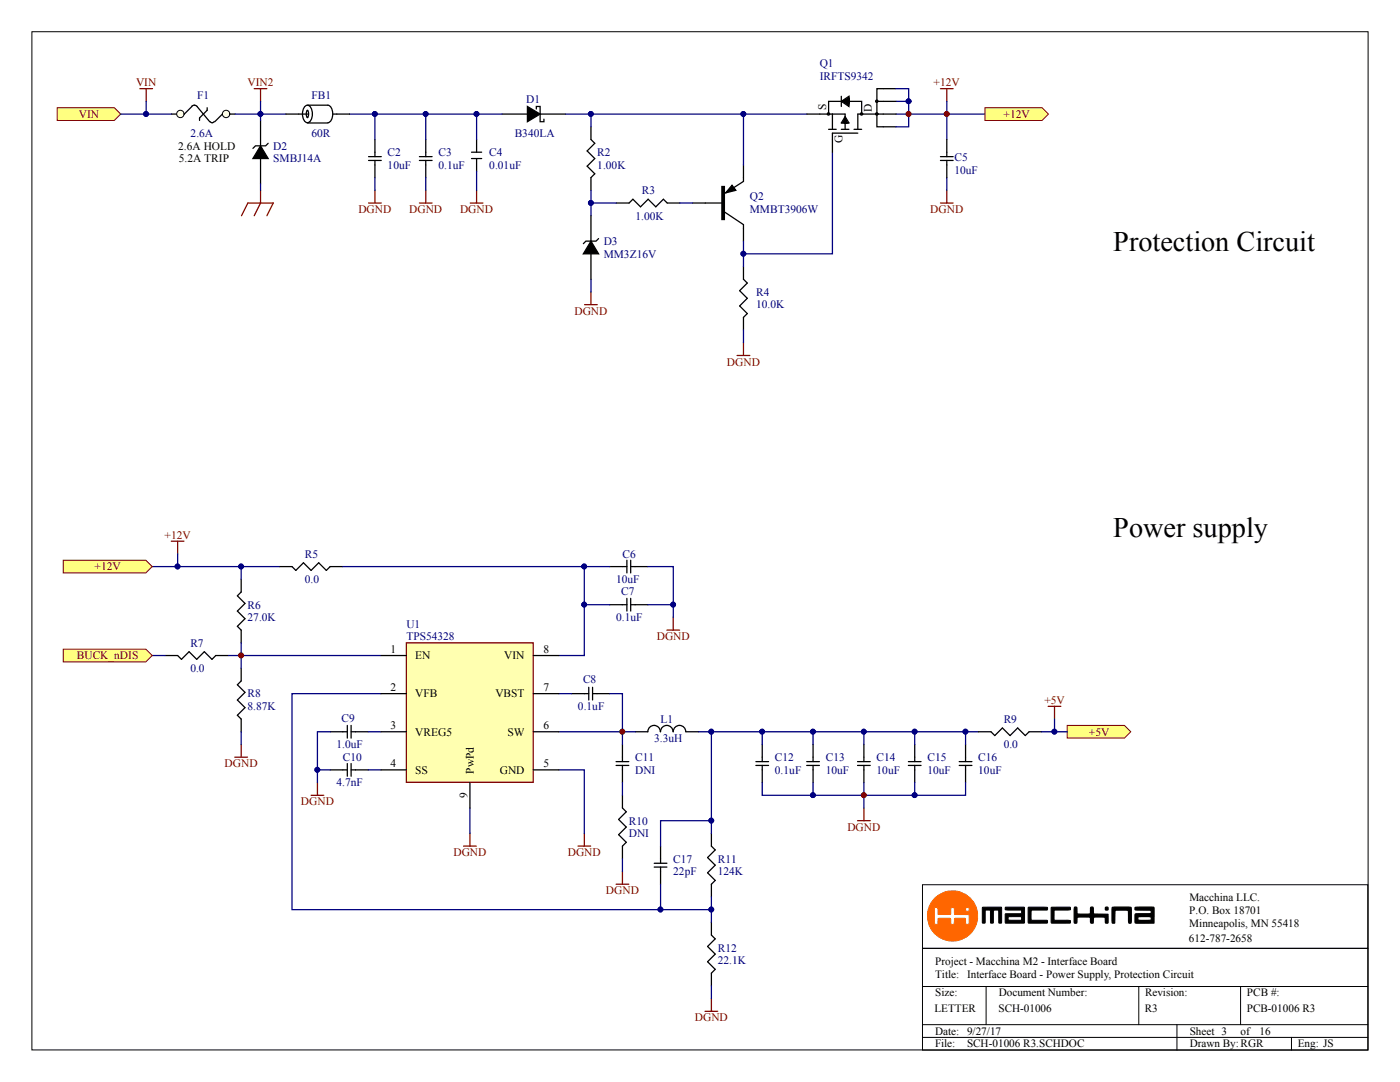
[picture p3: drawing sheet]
<svg xmlns="http://www.w3.org/2000/svg" width="279mm" height="216mm" viewBox="0 0 279 216" stroke-linecap="round" stroke-linejoin="round" font-family="sans-serif">
<path d="M6.4 6.3h266.6v203.2h-266.6zM184.1 176.5h88.9v12.7h-88.9zM184.1 189.2h88.9v20.3h-88.9zM184.1 196.8h88.9M196.8 196.8v7.7M227.3 196.8v7.7M247.6 196.8v7.7M184.1 204.5h88.9M184.1 207h88.9M234.9 204.5v5M257.7 207v2.5" fill="none" stroke="#000" stroke-width=".2"/>
<path d="M185.1 182.8a5 5 0 0 1 10 0 5 5 0 0 1-10 0zM186.5 181.2v2.9l.1 .3 .6-.1v-1l.7-.1 1.8 .1 .1 1.1 .4 .1 .2-.2 .1-1 2.1-.1 .1 1.2h.7v-1.8l-.1-.1h-2.8v-1.3a.4 .4 0 0 0-.5-.1 .4 .4 0 0 0-.3 .4v1h-2.4l-.1-1.3zM192.7 181.5a.4 .4 0 0 0 .8 0 .4 .4 0 0 0-.8 0z" fill="#f60" stroke="#f60" stroke-width=".2"/>
<g fill="#000" stroke="#000" stroke-width=".2">
<path d="M196.1 181h3.7l.1 3.2-.6-.1v-2.4l-.2-.1-.8 .1-.1 2.3a.29 .29 0 0 1-.3 .2 .29 .29 0 0 1-.2-.3v-2.2l-.2-.1h-.8l-.1 .1v2.4l-.5 .1zM205.2 181.1h3.8v.5h-3.1l-.1 .9 .1 1.1h3l.1 .6h-3.7zM209.8 181l3.8 .1v.4l-.2 .1h-2.9l-.1 .1v1.8l.1 .1 3.1 .1v.5h-3.8z"/>
<path d="M200.7 181l3.7 .1v3.1h-3.7v-1.8l3.1-.1 .1-.3-.1-.4-3.1-.1zM201.3 182.9l-.1 .5 .2 .2h2.4l.1-.1-.1-.6z"/>
</g>
<g fill="#000" stroke="#000" stroke-width=".25">
<path d="M214.4 181.1h.5l.1 1.2 1.8 .1h.7l.2-1.3 .4-.1 .2 1.4h2.8v1.7l-.5 .1v-1.1l-.2-.1h-1.8l-.4 .1v1.1h-.5l-.1-1.1-.2-.1a4.8 4.8 0 0 0-2.4 .1l-.1 1-.5 .1zM222 181.1h3.7l.1 .8-.1 2.3h-.4v-.1l-.1-2.4-2-.1-.7 .1v2.5h-.4a2.05 2.05 0 0 1-.2-1.6z"/>
<path d="M226.6 181.1l1.8-.1a2.99 2.99 0 0 1 1.9 .1v3.1h-3.7l-.1-.7a1.19 1.19 0 0 1 .2-1.1l2.9-.1 .2-.5-.2-.2h-3zM227.2 183l-.1 .4 .1 .2a5.3 5.3 0 0 0 2.5-.1l.1-.4-.3-.2z"/>
<circle cx="220.8" cy="181.3" r=".32"/>
</g>
<g fill="#000080" stroke="#000080" stroke-width=".2">
<circle cx="181.3" cy="22.7" r=".48"/>
<circle cx="188.9" cy="22.7" r=".48"/>
<circle cx="117.9" cy="22.7" r=".48"/>
<circle cx="148.3" cy="22.7" r=".48"/>
<circle cx="148.3" cy="50.6" r=".48"/>
<circle cx="117.9" cy="40.5" r=".48"/>
<circle cx="74.8" cy="22.7" r=".48"/>
<circle cx="84.9" cy="22.7" r=".48"/>
<circle cx="95.1" cy="22.7" r=".48"/>
<circle cx="181.3" cy="20.2" r=".48"/>
</g>
<path d="M27.9 17.7h2.5M29.2 17.7v2.5M187.7 17.7h2.5M189 17.7v2.5M95.1 38v2.5M189 38v2.5M93.8 40.5h2.6M117.9 58.3v2.5M187.7 40.5h2.5M116.7 60.8h2.5M147.1 70.9h2.5M148.4 68.4v2.5" fill="none" stroke="#800000" stroke-width=".25"/>
<g fill="none" stroke="#000" stroke-width=".25">
<path d="M94.1 31.6h2M94.1 30.4h2M95.1 27.8v2.6M95.1 31.6v2.6M100.2 22.8h5.1M105.3 21.2l2.5 1.6-2.5 1.5zM107 21.7v-.5h.8v3.1h.8v-.5M107.8 22.8h5.1M117.9 25.3v2.5l.8 .8-1.5 1.5 1.5 1.5-1.5 1.6 1.5 1.5-.8 .7v2.6M144.1 37.2h.5v6.6h-.5zM146.1 37l.8 1-2.1 .5zM148.4 32.9v3.3l-3.6 2.3"/>
<path d="M123 40.5h2.5l.8-.7 1.5 1.5 1.6-1.5 1.5 1.5 1.5-1.5 .8 .7h2.5M138.2 40.5h6.4M144.6 42.3l3.8 2.5v3.3M148.4 53.2v2.5l.7 .8-1.5 1.5 1.5 1.5-1.5 1.5 1.5 1.6-.7 .7v2.6"/>
</g>
<g fill="#000">
<path d="M105.3 21.2l2.5 1.6-2.5 1.5zM146.1 37l.8 1-2.1 .5z"/>
<path d="M144.1 37.2h.5v6.6h-.5z" fill-rule="evenodd"/>
</g>
<g fill="none" stroke="#000080" stroke-width=".25">
<path d="M69.8 22.8h30.4M95.1 22.8v5M95.1 34.2v3.8M112.9 22.8h48.2M117.9 22.8v2.5M117.9 38v5M148.4 22.8v10.1M166.1 30.4v20.3h-17.7M178.8 22.8h17.8M178.8 20.2h2.5M189 35.4v2.6M117.9 40.5h5.1"/>
<path d="M117.9 55.7v2.6M135.7 40.5h2.5M148.4 48.1v5.1M148.4 65.9v2.5"/>
</g>
<g fill="#ffff80" stroke="#800000" stroke-width=".2">
<path d="M11.4 21.5h11.4l1.3 1.3-1.3 1.2h-11.4z" fill-rule="evenodd"/>
<path d="M196.6 21.5h11.4l1.2 1.3-1.2 1.2h-11.4z" fill-rule="evenodd"/>
</g>
<path d="M178.8 17.7h2.5v7.6h-2.5M24.1 22.8h10.1M29.2 20.2v2.6M52 36.7v1.3M74.8 22.8v5M74.8 35.4v2.6M85 22.8v5M85 35.4v2.6M189 20.2v7.6" fill="none" stroke="#000080" stroke-width=".25"/>
<g fill="#800000" stroke="#800000" stroke-width=".2">
<circle cx="188.9" cy="22.7" r=".48"/>
<circle cx="181.3" cy="22.7" r=".48"/>
</g>
<g fill="none" stroke="#000" stroke-width=".25">
<path d="M167.9 19.2v2M178.8 17.7h-3.8v7.6h3.8M34.2 22.8h2.6M52 29.1l1.5 2.5h-3zM52 24v5.1M52 31.6v5.1M53.5 28.6l-.5 .5h-2l-.5 .5M73.6 31.3h2.5M73.6 32h2.5M74.8 27.8v3.5M74.8 32v3.4M83.7 31.3h2.5"/>
<path d="M83.7 32h2.5M85 27.8v3.5M85 32v3.4M161.1 22.8h7.6v.5M165.4 25.8h1.5M166.1 22.8v3M167.9 20.2h-2.5v2.6M167.9 20.2l1.5-1v2zM167.9 25.8h1.5M168.7 24v.5h.2l-.2-.7-.3 .7h.8l-.5-1-.5 1M168.7 23.3l.7 1.2h-1.5zM168.7 24.5v1.3"/>
<path d="M168.9 20.2h.5v-.2l-.7 .2 .7 .3v-.8l-1 .5 1 .5v-1.2l-1.2 .7 1.2 .8M169.4 20.2h2.6v2.6M170.4 25.8h1.6M171.2 26.6h-5.1v3.8M175 20.2h3.8M178.8 22.8h-7.6v3M187.7 31.3h2.5M187.7 32h2.5M189 27.8v3.5M189 32v3.4M117.9 48.1l1.6 2.6h-3.1zM117.9 43v5.1"/>
<path d="M117.9 50.7v5M119.5 47.6l-.5 .5h-2.1l-.5 .5"/>
<circle cx="165.3" cy="22.7" r=".23"/>
<circle cx="171.9" cy="22.7" r=".23"/>
<circle cx="175" cy="20.2" r=".23"/>
<circle cx="175" cy="22.7" r=".23"/>
</g>
<g fill="#000080" stroke="#000080" stroke-width=".2">
<circle cx="181.3" cy="20.2" r=".48"/>
<circle cx="29.1" cy="22.7" r=".48"/>
<circle cx="74.8" cy="22.7" r=".48"/>
<circle cx="84.9" cy="22.7" r=".48"/>
</g>
<path d="M52 29.1l1.5 2.5h-3zM117.9 48.1l1.6 2.6h-3.1z" fill="#000"/>
<path d="M50.7 17.7h2.6M52 17.7v2.5M52 38v2.5l-1.3 2.5M74.8 38v2.5M85 38v2.5M48.2 43l1.3-2.5h5l-1.2 2.5M73.6 40.5h2.5M83.7 40.5h2.5" fill="none" stroke="#800000" stroke-width=".25"/>
<circle cx="36" cy="22.7" r=".74" fill="#ffffe8" stroke="#000" stroke-width=".2"/>
<path d="M44.4 22.8h2.5" fill="none" stroke="#000" stroke-width=".25"/>
<circle cx="45.1" cy="22.7" r=".74" fill="#ffffe8" stroke="#000" stroke-width=".2"/>
<g fill="none" stroke="#000" stroke-width=".25">
<path d="M38.3 21.2l.5-.2 .5 .2 2.6 3.1M38.3 21.2l-1.5 1.6M41.3 21.5v.5l-1.5 1.5v.5M42.8 24.2l-.4 .3-.5-.2M44.4 22.8l-1.5 1.5M57.1 22.8h4.3M60.8 21.3a.67 .67 0 0 1 1.1 0 2.49 2.49 0 0 1-.2 3.1 .81 .81 0 0 1-1.1-.6 2.75 2.75 0 0 1 .2-2.5zM61.2 22.1l.2-.1 .2 .4v.7l-.2 .4-.3-.8zM61.4 21h4a1.83 1.83 0 0 1 1 2.2 1.3 1.3 0 0 1-1 1.3M61.4 24.5h4M66.5 22.8h3.3M48.1 115.6v2.5l-.7 .8 1.5 1.5-1.5 1.5 1.5 1.6-1.5 1.5 .7 .7v2.6"/>
<path d="M55.7 113.1h2.6l.7 .7 1.6-1.5 1.5 1.5 1.5-1.5 1.5 1.5 .8-.7h2.5M121.7 113.1h3.4M125.1 111.8v2.5M125.1 119.4v2.5M125.9 113.1h3.4M125.9 111.8v2.5M125.9 119.4v2.5M32.9 130.8h2.6l.7 .8 1.5-1.6 1.6 1.6 1.5-1.6 1.5 1.6 .8-.8h2.5M48.1 133.3v2.6l-.7 .7 1.5 1.6-1.5 1.5 1.5 1.5-1.5 1.5 .7 .8v2.5M114.1 138.4h3.4M117.5 137.1v2.6M118.3 138.4h3.4"/>
<path d="M118.3 137.1v2.6M121.7 120.7h3.4M125.9 120.7h3.4M65.9 146h3.4M65.9 153.6h3.4M69.3 144.7v2.6M69.3 152.4v2.5M70.1 146h3.4M70.1 144.7v2.6M70.1 152.4v2.5M70.1 153.6h3.4M131.8 146a1.24 1.24 0 0 0-1.3-1.3 1.24 1.24 0 0 0-1.2 1.3h-2.5"/>
<path d="M134.3 146a1.24 1.24 0 0 0-1.2-1.3 1.24 1.24 0 0 0-1.3 1.3M136.9 146a1.24 1.24 0 0 0-1.3-1.3 1.24 1.24 0 0 0-1.2 1.3M136.9 146h2.5M150.8 152.7h2.6M150.8 152h2.6M152.1 148.5v3.5M152.1 152.7v3.5M161 152.7h2.5M161 152h2.5M162.3 148.5v3.5M162.3 152.7v3.5M171.1 152.7h2.6"/>
<path d="M171.1 152h2.6M172.4 148.5v3.5M172.4 152.7v3.5M181.3 152.7h2.5M181.3 152h2.5M182.6 148.5v3.5M182.6 152.7v3.5M191.4 152.7h2.6M191.4 152h2.6M192.7 148.5v3.5M192.7 152.7v3.5M195.2 146h2.6l.7 .8 1.6-1.5 1.5 1.5 1.5-1.5 1.5 1.5 .8-.8h2.5"/>
<path d="M130.6 173h2.5M130.6 172.3h2.5M131.8 168.8v3.5M131.8 173v3.4M142 166.3v2.5l.7 .8-1.5 1.5 1.5 1.5-1.5 1.6 1.5 1.5-.7 .7v2.6M142 184v2.6l.7 .7-1.5 1.6 1.5 1.5-1.5 1.5 1.5 1.5-.7 .8v2.5"/>
</g>
<g fill="none" stroke="#000080" stroke-width=".25">
<path d="M46.9 22.8h5.1v1.2M52 20.2v2.6h5.1M30.4 113.1h25.3M48.1 113.1v2.5M68.4 113.1h48.2v17.7h-5.1M116.6 113.1h5.1M129.3 113.1h5.1v10.1M30.4 130.8h2.5M45.6 130.8h30.4M48.1 128.3v5M76 138.4h-17.7v43.1h83.7M111.5 138.4h2.6"/>
<path d="M116.6 120.7h5.1M129.3 120.7h5.1M48.1 146v2.5M111.5 153.6h5.1v12.7M111.5 146h15.3M139.4 146h55.8M142 146v20.3M210.5 143.5v2.5h-2.6M93.8 161.2v5.1M142 179v5M142 196.7v2.6"/>
</g>
<g fill="#000080" stroke="#000080" stroke-width=".2">
<circle cx="52" cy="22.7" r=".48"/>
<circle cx="48.1" cy="130.8" r=".48"/>
<circle cx="124.2" cy="146" r=".48"/>
<circle cx="172.4" cy="158.7" r=".48"/>
<circle cx="192.7" cy="146" r=".48"/>
<circle cx="182.5" cy="146" r=".48"/>
<circle cx="172.4" cy="146" r=".48"/>
<circle cx="162.2" cy="146" r=".48"/>
<circle cx="152.1" cy="146" r=".48"/>
<circle cx="141.9" cy="146" r=".48"/>
<circle cx="210.4" cy="146" r=".48"/>
<circle cx="141.9" cy="163.7" r=".48"/>
<circle cx="141.9" cy="181.5" r=".48"/>
<circle cx="131.8" cy="181.5" r=".48"/>
<circle cx="48.1" cy="113" r=".48"/>
<circle cx="35.4" cy="113" r=".48"/>
<circle cx="116.6" cy="113" r=".48"/>
<circle cx="116.6" cy="120.6" r=".48"/>
<circle cx="134.3" cy="120.6" r=".48"/>
</g>
<g fill="none" stroke="#800000" stroke-width=".25">
<path d="M34.2 108h2.5M35.5 108v2.5M133.1 125.7h2.5M134.4 123.2v2.5M46.9 151.1h2.5M48.1 148.5v2.6M62.1 158.7h2.5M63.3 156.2v2.5M209.2 140.9h2.5M210.5 140.9v2.6M92.5 168.8h2.6M93.8 166.3v2.5"/>
<path d="M115.3 168.8h2.6M116.6 166.3v2.5M171.1 163.8h2.6M172.4 161.2v2.6M142 199.3v2.5M140.7 201.8h2.5"/>
</g>
<circle cx="48.1" cy="130.8" r=".48" fill="#800000" stroke="#800000" stroke-width=".2"/>
<g fill="#ffff80" stroke="#800000" stroke-width=".2">
<path d="M12.6 111.8h16.5l1.3 1.3-1.3 1.2h-16.5z" fill-rule="evenodd"/>
<path d="M213 144.7h11.4l1.3 1.3-1.3 1.3h-11.4z" fill-rule="evenodd"/>
</g>
<path d="M210.5 146h2.5" fill="none" stroke="#000080" stroke-width=".25"/>
<circle cx="210.4" cy="146" r=".48" fill="#000080" stroke="#000080" stroke-width=".2"/>
<path d="M12.6 129.5h16.5l1.3 1.3-1.3 1.3h-16.5z" fill-rule="evenodd" fill="#ffff80" stroke="#800000" stroke-width=".2"/>
<g fill="none" stroke="#000080" stroke-width=".25">
<path d="M35.5 110.5v2.6M121.7 138.4h2.5v10.1M63.3 153.6h2.6M65.9 146h-2.6v10.2M73.5 146h2.5M73.5 153.6h2.5M124.2 156.2v2.5M152.1 156.2v2.5h40.6v-2.5M152.1 146v2.5M162.3 146v2.5M162.3 156.2v2.5M172.4 146v2.5"/>
<path d="M172.4 156.2v5M182.6 146v2.5M182.6 156.2v2.5M192.7 146v2.5M124.2 171.4v2.5M131.8 176.4v5.1M142 163.8h-10.2v5"/>
</g>
<g fill="#000080" stroke="#000080" stroke-width=".2">
<circle cx="35.4" cy="113" r=".48"/>
<circle cx="162.2" cy="158.7" r=".48"/>
<circle cx="182.5" cy="158.7" r=".48"/>
<circle cx="152.1" cy="146" r=".48"/>
<circle cx="162.2" cy="146" r=".48"/>
<circle cx="172.4" cy="146" r=".48"/>
<circle cx="182.5" cy="146" r=".48"/>
<circle cx="192.7" cy="146" r=".48"/>
<circle cx="63.3" cy="153.6" r=".48"/>
<circle cx="131.8" cy="181.5" r=".48"/>
<circle cx="141.9" cy="163.7" r=".48"/>
</g>
<g fill="#800000" stroke="#800000" stroke-width=".2">
<circle cx="172.4" cy="158.7" r=".48"/>
<circle cx="124.2" cy="146" r=".48"/>
</g>
<path d="M123 152.7h2.5M123 152h2.5M124.2 148.5v3.5M124.2 152.7v3.5M124.2 158.7v2.5l.8 .8-1.5 1.5 1.5 1.5-1.5 1.5 1.5 1.6-.8 .7v2.6" fill="none" stroke="#000" stroke-width=".25"/>
<path d="M123 176.4h2.5M124.2 173.9v2.5" fill="none" stroke="#800000" stroke-width=".25"/>
<path d="M81.1 128.3h25.3v27.8h-25.3z" fill="#ffffb0" stroke="#800000" stroke-width=".25"/>
<path d="M76 130.8h5.1M76 138.4h5.1M106.5 130.8h5M106.5 138.4h5M76 153.6h5.1M76 146h5.1M93.8 156.2v5M106.5 153.6h5M106.5 146h5" fill="none" stroke="#000" stroke-width=".25"/>
<g font-size="5.6">
<text x="222.2" y="50.1">Protection Circuit</text>
<text x="222.2" y="107.2">Power supply</text>
</g>
<g font-size="2.3" fill="#800000">
<text x="27.1" y="17.2">VIN</text>
<text x="49.4" y="17.2">VIN2</text>
<text x="186.3" y="17.2">+12V</text>
<text x="15.7" y="23.5">VIN</text>
<text x="200.3" y="23.5">+12V</text>
<text x="71.5" y="42.5">DGND</text>
<text x="81.7" y="42.5">DGND</text>
<text x="91.8" y="42.5">DGND</text>
<text x="185.7" y="42.5">DGND</text>
<text x="114.6" y="62.8">DGND</text>
<text x="145.1" y="73">DGND</text>
<text x="32.8" y="107.5">+12V</text>
<text x="18.9" y="113.8">+12V</text>
<text x="15.3" y="131.6">BUCK_nDIS</text>
<text x="131.1" y="127.8">DGND</text>
<text x="208.4" y="140.4">+5V</text>
<text x="217.3" y="146.8">+5V</text>
<text x="44.8" y="153.1">DGND</text>
<text x="60.1" y="160.7">DGND</text>
<text x="169.1" y="165.8">DGND</text>
<text x="90.5" y="170.9">DGND</text>
<text x="113.3" y="170.9">DGND</text>
<text x="120.9" y="178.5">DGND</text>
<text x="138.7" y="203.8">DGND</text>
</g>
<g font-size="2.3" fill="#000080">
<text x="163.6" y="13.4">Q1</text>
<text x="163.6" y="15.9">IRFTS9342</text>
<text x="39.3" y="19.7">F1</text>
<text x="62.1" y="19.7">FB1</text>
<text x="105" y="20.5">D1</text>
<text x="38" y="27.3">2.6A</text>
<text x="54.5" y="29.9">D2</text>
<text x="62.1" y="27.3">60R</text>
<text x="102.7" y="27.3">B340LA</text>
<text x="54.5" y="32.4">SMBJ14A</text>
<text x="77.4" y="31.1">C2</text>
<text x="77.4" y="33.7">10uF</text>
<text x="87.5" y="31.1">C3</text>
<text x="87.5" y="33.7">0.1uF</text>
<text x="97.6" y="31.1">C4</text>
<text x="97.6" y="33.7">0.01uF</text>
<text x="119.2" y="31.1">R2</text>
<text x="119.2" y="33.7">1.00K</text>
<text x="190.5" y="32.1">C5</text>
<text x="190.5" y="34.7">10uF</text>
<text x="128.1" y="38.7">R3</text>
<text x="149.6" y="40">Q2</text>
<text x="126.8" y="43.8">1.00K</text>
<text x="149.6" y="42.5">MMBT3906W</text>
<text x="120.5" y="48.9">D3</text>
<text x="120.5" y="51.4">MM3Z16V</text>
<text x="150.9" y="59">R4</text>
<text x="150.9" y="61.6">10.0K</text>
<text x="60.8" y="111.3">R5</text>
<text x="124.2" y="111.3">C6</text>
<text x="60.8" y="116.4">0.0</text>
<text x="123" y="116.4">10uF</text>
<text x="124" y="118.6">C7</text>
<text x="49.4" y="121.4">R6</text>
<text x="49.4" y="124">27.0K</text>
<text x="81.1" y="125.2">U1</text>
<text x="123" y="124">0.1uF</text>
<text x="38" y="129">R7</text>
<text x="81.1" y="127.8">TPS54328</text>
<text x="38" y="134.1">0.0</text>
<text x="116.4" y="136.4">C8</text>
<text x="49.4" y="139.2">R8</text>
<text x="49.4" y="141.7">8.87K</text>
<text x="68.2" y="144">C9</text>
<text x="115.3" y="141.7">0.1uF</text>
<text x="67.2" y="149.3">1.0uF</text>
<text x="130.6" y="148">3.3uH</text>
<text x="131.8" y="144.2">L1</text>
<text x="200.3" y="144.2">R9</text>
<text x="200.3" y="149.3">0.0</text>
<text x="68.4" y="151.8">C10</text>
<text x="126.8" y="151.8">C11</text>
<text x="126.8" y="154.4">DNI</text>
<text x="154.7" y="151.8">C12</text>
<text x="154.7" y="154.4">0.1uF</text>
<text x="164.8" y="151.8">C13</text>
<text x="164.8" y="154.4">10uF</text>
<text x="174.9" y="151.8">C14</text>
<text x="174.9" y="154.4">10uF</text>
<text x="185.1" y="151.8">C15</text>
<text x="185.1" y="154.4">10uF</text>
<text x="195.2" y="151.8">C16</text>
<text x="195.2" y="154.4">10uF</text>
<text x="67.2" y="156.9">4.7nF</text>
<text x="125.5" y="164.5">R10</text>
<text x="125.5" y="167.1">DNI</text>
<text x="134.4" y="172.1">C17</text>
<text x="143.2" y="172.1">R11</text>
<text x="134.4" y="174.7">22pF</text>
<text x="143.2" y="174.7">124K</text>
<text x="143.2" y="189.9">R12</text>
<text x="143.2" y="192.4">22.1K</text>
</g>
<g font-size="2.3">
<text x="164.9" y="22" transform="rotate(-90 164.9 22)">S</text>
<text x="174" y="22.3" transform="rotate(-90 174 22.3)">D</text>
<text x="35.6" y="29.9">2.6A HOLD</text>
<text x="168.2" y="28.6" transform="rotate(-90 168.2 28.6)">G</text>
<text x="35.7" y="32.4">5.2A TRIP</text>
<text x="77.9" y="130.3">1</text>
<text x="82.9" y="131.6">EN</text>
<text x="100.6" y="131.6">VIN</text>
<text x="108.5" y="130.3">8</text>
<text x="77.9" y="137.9">2</text>
<text x="108.5" y="137.9">7</text>
<text x="82.9" y="139.2">VFB</text>
<text x="98.9" y="139.2">VBST</text>
<text x="77.9" y="145.5">3</text>
<text x="82.9" y="146.8">VREG5</text>
<text x="101.3" y="146.8">SW</text>
<text x="108.5" y="145.5">6</text>
<text x="77.9" y="153.1">4</text>
<text x="82.9" y="154.4">SS</text>
<text x="94.5" y="154.4" transform="rotate(-90 94.5 154.4)">PwPd</text>
<text x="99.7" y="154.4">GND</text>
<text x="108.5" y="153.1">5</text>
<text x="93.3" y="159.3" transform="rotate(-90 93.3 159.3)">9</text>
</g>
<g font-size="2.2">
<text x="237.4" y="179.8">Macchina LLC.</text>
<text x="237.3" y="182.3">P.O. Box 18701</text>
<text x="237.3" y="185">Minneapolis, MN 55418</text>
<text x="237.3" y="188">612-787-2658</text>
<text x="186.6" y="195.2">Title: Interface Board - Power Supply, Protection Circuit</text>
<text x="186.6" y="192.5">Project - Macchina M2 - Interface Board</text>
<text x="186.5" y="202">LETTER</text>
<text x="186.6" y="198.8">Size:</text>
<text x="199.3" y="202">SCH-01006</text>
<text x="199.3" y="198.8">Document Number:</text>
<text x="228.5" y="202">R3</text>
<text x="228.5" y="198.8">Revision:</text>
<text x="248.8" y="202">PCB-01006 R3</text>
<text x="248.9" y="198.8">PCB #:</text>
<text x="186.6" y="206.5">Date: 9/27/17</text>
<text x="186.6" y="209">File:</text>
<text x="193" y="209">SCH-01006 R3.SCHDOC</text>
<text x="237.4" y="206.5">Sheet 3</text>
<text x="237.4" y="209">Drawn By:RGR</text>
<text x="247.6" y="206.5">of</text>
<text x="251.4" y="206.5">16</text>
<text x="259" y="209">Eng: JS</text>
</g>
</svg>
